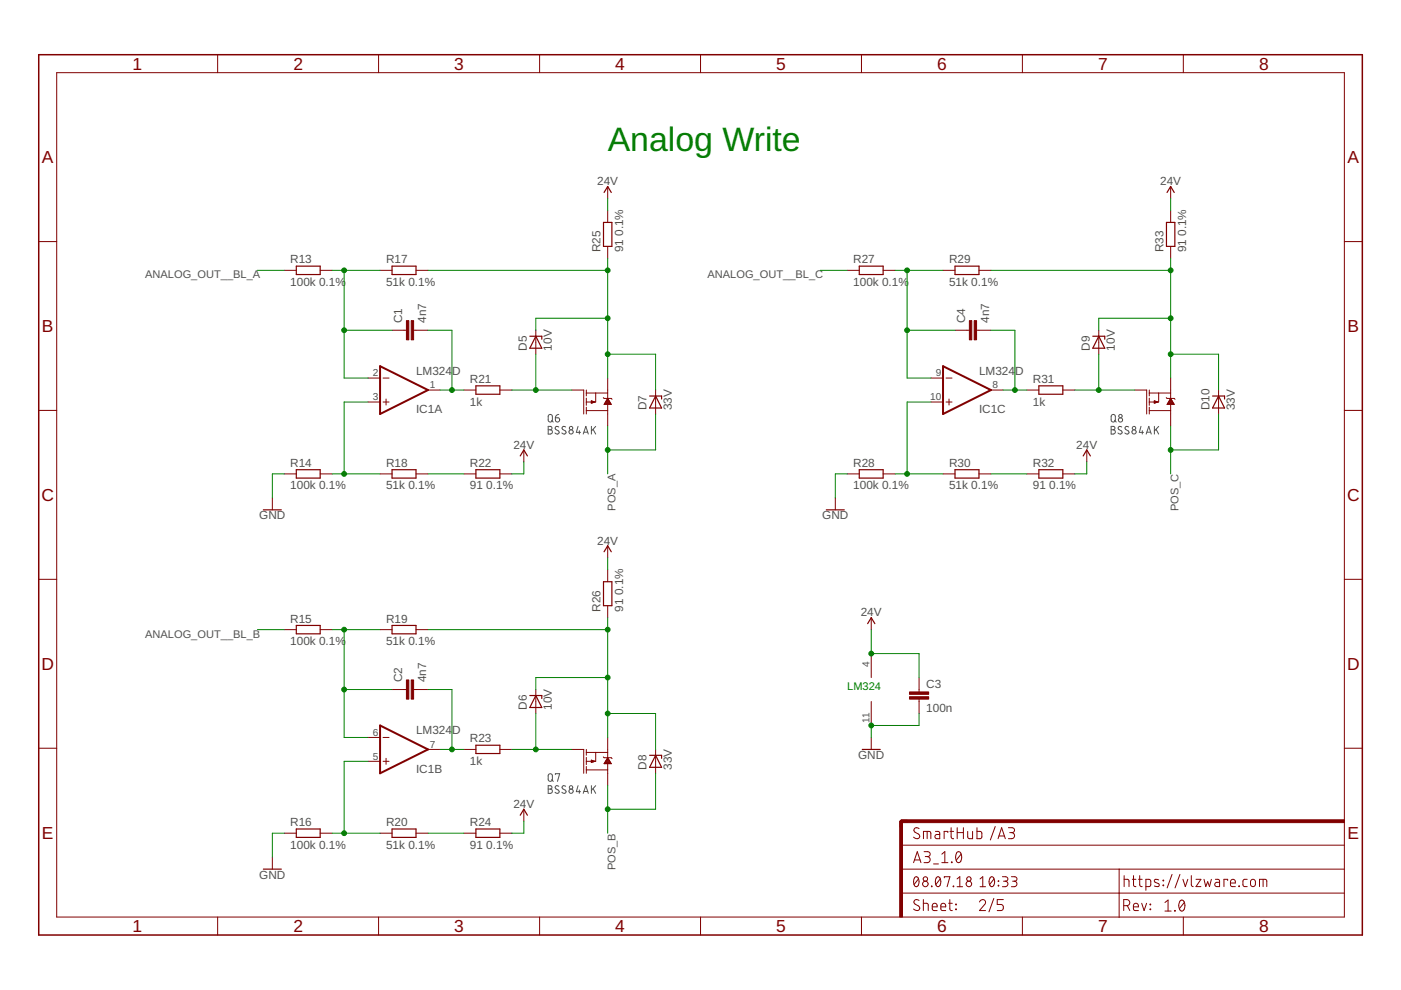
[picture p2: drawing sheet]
<svg xmlns="http://www.w3.org/2000/svg" width="297mm" height="210mm" viewBox="0 0 297 210" stroke-linecap="round" stroke-linejoin="round" font-family="sans-serif">
<g fill="none" stroke="#505050" stroke-width=".21">
<path d="M116.2 90.4h.5a.36 .36 0 0 1 .3 .4 .36 .36 0 0 1-.3 .3 .46 .46 0 0 1 .4 .5 .46 .46 0 0 1-.4 .4h-.5zM116.2 91.1h.5M116.4 88l.3-.1 .3 .1 .1 1a.44 .44 0 0 1-.4 .5 .44 .44 0 0 1-.5-.5zM116.9 89.1l.4 .4M117.8 88.6h.5a.45 .45 0 0 1 .4 .5 .45 .45 0 0 1-.5 .4 .45 .45 0 0 1-.4-.5zM118.5 90.5l-.2-.1a.38 .38 0 0 0-.5 .2 .38 .38 0 0 0 .1 .5l.5 .3a.44 .44 0 0 1-.1 .7 .44 .44 0 0 1-.6-.3M118.5 87.9l-.6 .3-.1 .4M119.9 90.5l-.2-.1a.38 .38 0 0 0-.5 .2 .38 .38 0 0 0 .1 .5l.5 .3a.44 .44 0 0 1 0 .7 .44 .44 0 0 1-.7-.3M122.6 90.4l-.4 1.3h.9M122.8 91.3v.7M123.7 92l.5-1.6 .5 1.6M123.8 91.6h.8"/>
<path d="M125.4 90.4v1.6M125.8 91l.5 1M126.3 90.4l-.9 1M235.6 90.4h.4a.36 .36 0 0 1 .4 .4 .36 .36 0 0 1-.4 .3 .46 .46 0 0 1 .5 .5 .46 .46 0 0 1-.5 .4h-.4zM235.6 91.1h.4M235.7 88l.3-.1 .3 .1 .2 1a.44 .44 0 0 1-.5 .5 .44 .44 0 0 1-.4-.5zM236.3 89.1l.4 .4M237.8 90.5l-.2-.1a.38 .38 0 0 0-.5 .2 .38 .38 0 0 0 .1 .5l.5 .3a.44 .44 0 0 1 0 .7 .44 .44 0 0 1-.7-.3M239.3 90.5l-.2-.1a.38 .38 0 0 0-.5 .2 .38 .38 0 0 0 .1 .5l.5 .3a.44 .44 0 0 1-.1 .7 .44 .44 0 0 1-.6-.3M241.9 90.4l-.3 1.3h.8M242.2 91.3v.7M243 92l.6-1.6 .5 1.6"/>
<path d="M243.2 91.6h.8M244.8 90.4v1.6M245.1 91l.6 1M245.7 90.4l-.9 1M116.2 166.6h.5a.36 .36 0 0 1 .3 .3 .36 .36 0 0 1-.3 .4 .46 .46 0 0 1 .4 .5 .46 .46 0 0 1-.4 .4h-.5zM116.2 167.3h.5M116.4 164.2l.3-.2 .3 .2 .1 1a.44 .44 0 0 1-.4 .5 .44 .44 0 0 1-.5-.5zM116.9 165.3l.4 .4M117.8 164.2v-.2h.9l-.5 1.7M118.5 166.7l-.2-.1a.38 .38 0 0 0-.5 .1 .38 .38 0 0 0 .1 .6l.5 .2a.44 .44 0 0 1-.1 .7 .44 .44 0 0 1-.6-.2M119.9 166.7l-.2-.1a.38 .38 0 0 0-.5 .1 .38 .38 0 0 0 .1 .6l.5 .2a.44 .44 0 0 1 0 .7 .44 .44 0 0 1-.7-.2M122.6 166.6l-.4 1.3h.9"/>
<path d="M122.8 167.5v.7M123.7 168.2l.5-1.6 .5 1.6M123.8 167.8h.8M125.4 166.6v1.6M125.8 167.2l.5 1M126.3 166.6l-.9 1"/>
<circle cx="121.1" cy="90.8" r=".36"/>
<circle cx="121.1" cy="91.6" r=".46"/>
<circle cx="237.6" cy="88.2" r=".36"/>
<circle cx="237.6" cy="89" r=".46"/>
<circle cx="240.4" cy="90.8" r=".36"/>
<circle cx="240.4" cy="91.6" r=".46"/>
<circle cx="121.1" cy="166.9" r=".36"/>
<circle cx="121.1" cy="167.8" r=".46"/>
</g>
<g fill="none" stroke="#800000" stroke-width=".25">
<path d="M62.8 56.4h5.1v1.8h-5.1zM83.1 56.4h5.1v1.8h-5.1zM128 47.2h1.7v5h-1.7zM128.1 40.8l.7-1.3 .8 1.3M182.2 56.4h5v1.8h-5zM202.5 56.4h5.1v1.8h-5.1zM247.3 47.2h1.8v5h-1.8zM247.4 40.8l.8-1.3 .8 1.3M112.3 71.3h2.6v.6M113.6 71.3l1.3 2.5h-2.6zM231.7 71.3h2.5v.6M233 71.3l1.2 2.5h-2.5z"/>
<path d="M62.8 99.6h5.1v1.8h-5.1zM83.1 99.6h5.1v1.8h-5.1zM100.9 81.8h5.1v1.8h-5.1zM100.9 99.6h5.1v1.8h-5.1zM110.3 96.7l.8-1.3 .7 1.3M137.7 84h2.6v.6M139 84l1.3 2.5h-2.6zM182.2 99.6h5v1.8h-5zM202.5 99.6h5.1v1.8h-5.1zM220.3 81.8h5v1.8h-5zM220.3 99.6h5v1.8h-5zM229.7 96.7l.7-1.3 .8 1.3"/>
<path d="M257.1 84h2.5v.6M258.4 84l1.2 2.5h-2.5zM55.8 108.1h3.8M128.1 117l.7-1.3 .8 1.3M175.2 108.1h3.8M62.8 132.6h5.1v1.8h-5.1zM83.1 132.6h5.1v1.8h-5.1zM128 123.3h1.7v5.1h-1.7zM184 132.2l.7-1.2 .8 1.2M100.9 158h5.1v1.8h-5.1zM112.3 147.5h2.6v.6M113.6 147.5l1.3 2.5h-2.6z"/>
<path d="M182.8 158.9h3.8M62.8 175.8h5.1v1.7h-5.1zM83.1 175.8h5.1v1.7h-5.1zM100.9 175.8h5.1v1.7h-5.1zM110.3 172.8l.8-1.2 .7 1.2M137.7 160.1h2.6v.7M139 160.1l1.3 2.6h-2.6zM55.8 184.3h3.8"/>
</g>
<g fill="none" stroke="#800000" stroke-width=".21">
<path d="M12 15.4h273v179h-273zM46.1 11.6v3.8M80.3 11.6v3.8M114.4 11.6v3.8M148.5 11.6v3.8M182.6 11.6v3.8M216.8 11.6v3.8M250.9 11.6v3.8M128.8 39.5v2.6M248.2 39.5v2.6M8.2 51.2h3.8M60.3 57.3h2.5"/>
<path d="M67.9 57.3h2.5M80.6 57.3h2.5M88.2 57.3h2.5M128.8 44.6v2.6M128.8 52.2v2.6M179.6 57.3h2.6M187.2 57.3h2.6M199.9 57.3h2.6M207.6 57.3h2.5M248.2 44.6v2.6M248.2 52.2v2.6M285 51.2h3.8"/>
<path d="M83.1 70h3.1M87.7 70h3M113.6 70v5.1M202.5 70h3M207.1 70h3M233 70v5.1M8.2 87h3.8M78 85.2h2.6M78 80.2h2.6M81.2 85.2h1.3M81.2 80.2h1.3M81.9 84.6v1.3"/>
<path d="M90.7 82.7h2.6M98.4 82.7h2.5M106 82.7h2.5M111.1 95.4v2.5M121.2 82.7h2.6v5.1M124.3 82.7v1.2M124.3 84.4v1.5M124.3 86.3v1.5M124.3 83.3h4.5M124.3 87.1h4.5M125.4 85.4h.2M125.4 85.3h.6"/>
<path d="M125.4 85.2h.5M125.4 85h.2M125.4 85l.7 .2-.7 .3zM126.3 83.3v1.9h-2M127.9 84.3l.2 .2h1.5l.2 .2M128.1 85.7h1.4M128.2 85.5h1.3M128.3 85.4h1.1M128.4 85.3h.9M128.4 85.2h.9M128.5 85h.7M128.6 84.9h.5"/>
<path d="M128.7 84.8h.3M128.7 84.7h.3M128.8 84.6h.1M128.8 80.2v4.3M128.8 85.8v4.5M128.8 84.5l.8 1.2h-1.5zM139 82.7v5.1M197.4 85.2h2.5M197.4 80.2h2.5M200.6 85.2h1.2M200.6 80.2h1.2M201.2 84.6v1.3"/>
<path d="M210.1 82.7h2.5M217.7 82.7h2.6M225.3 82.7h2.6M230.4 95.4v2.5M240.6 82.7h2.5v5.1M243.7 83.3h4.5M243.7 87.1h4.5M243.7 82.7v1.2M243.7 84.4v1.5M243.7 86.3v1.5M244.7 85.4h.3M244.7 85.3h.6"/>
<path d="M244.7 85.2h.6M244.7 85h.2M244.7 85l.8 .2-.8 .3zM245.7 83.3v1.9h-2M247.3 84.3l.1 .2h1.6l.1 .2M247.5 85.7h1.4M247.6 85.5h1.2M247.6 85.4h1.2M247.7 85.3h1M247.8 85.2h.8M247.9 85h.6M247.9 84.9h.6"/>
<path d="M248 84.8h.4M248.1 84.7h.2M248.1 84.6h.1M248.2 84.5l.8 1.2h-1.6zM248.2 80.2v4.3M248.2 85.8v4.5M258.4 82.7v5.1M285 87h3.8M57.7 105.6v2.5M60.3 100.5h2.5M67.9 100.5h2.5M80.6 100.5h2.5"/>
<path d="M88.2 100.5h2.5M98.4 100.5h2.5M106 100.5h2.5M128.8 115.7v2.6M177.1 105.6v2.5M179.6 100.5h2.6M187.2 100.5h2.6M199.9 100.5h2.6M207.6 100.5h2.5M217.7 100.5h2.6M225.3 100.5h2.6M8.2 122.8h3.8"/>
<path d="M60.3 133.5h2.5M67.9 133.5h2.5M80.6 133.5h2.5M88.2 133.5h2.5M128.8 120.8v2.5M128.8 128.4v2.6M184.7 131v2.5M184.7 138.6v5.1M285 122.8h3.8M8.2 158.6h3.8M78 156.4h2.6M81.2 156.4h1.3"/>
<path d="M83.1 146.2h3.1M87.7 146.2h3M90.7 158.9h2.6M98.4 158.9h2.5M106 158.9h2.5M113.6 146.2v5.1M121.2 158.9h2.6v5.1M124.3 158.9v1.2M124.3 159.5h4.5M126.3 159.5v1.9h-2M128.8 156.4v4.2M139 158.9v5.1"/>
<path d="M184.7 148.7v5.1M184.7 156.4v2.5M194.9 143.7v3M194.9 148.2v3.1M285 158.6h3.8M60.3 176.7h2.5M67.9 176.7h2.5M78 161.4h2.6M80.6 176.7h2.5M81.2 161.4h1.3M81.9 160.8v1.3M88.2 176.7h2.5"/>
<path d="M98.4 176.7h2.5M106 176.7h2.5M111.1 171.6v2.5M124.3 160.6v1.5M124.3 162.5v1.5M124.3 163.2h4.5M125.4 161.2l.7 .2-.7 .3zM125.4 161.6h.1M125.4 161.5h.4M125.4 161.3h.3M127.9 160.5l.2 .2h1.5l.2 .1M128.1 161.9h1.5"/>
<path d="M128.2 161.8h1.3M128.2 161.6h1.2M128.3 161.5h1M128.4 161.4h.9M128.5 161.3h.7M128.5 161.2h.6M128.6 161h.5M128.7 160.9h.3M128.8 160.8h.1M128.8 162v4.5M128.8 160.7l.8 1.2h-1.5zM128.8 160.7h.1"/>
<path d="M191.1 179.2h93.9M194.9 175.7a.58 .58 0 0 0-.9-.1 .58 .58 0 0 0 0 .9l.7 .3a.58 .58 0 0 1 .1 .9 .58 .58 0 0 1-.9 0l-.2-.2M195.8 177.8v-1.5l1.5 .1 .1 1.4M196.6 176.3v1.5M198.3 176.3h.7l.2 .2v1.3h-.5a.44 .44 0 0 1-.5-.4 .44 .44 0 0 1 .5-.5h.5M201 176.5v-.2h-.8v1.5M201.4 176.3h.8M201.7 175.5v1.9l.2 .4h.3M202.9 175.5v2.3M202.9 176.5h1.4M204.3 175.5v2.3M205.2 176.3v1.1l.1 .3 .3 .1h.6v-1.5"/>
<path d="M207.1 175.5v2.3h.8l.3-.4-.1-.9-.2-.2h-.8M211 175.2l-1 2.9M211.6 177.8l.8-2.3 .7 2.3M211.8 177.2h1.2M213.8 175.5h.8a.52 .52 0 0 1 .5 .5 .52 .52 0 0 1-.5 .5h-.5M214.5 176.5a.65 .65 0 0 1 .6 .7 .65 .65 0 0 1-.6 .6h-.7M46.1 194.4v3.8M57.7 181.7v2.6M80.3 194.4v3.8M114.4 194.4v3.8M148.5 194.4v3.8M182.6 194.4v3.8"/>
<path d="M191.1 189.4h93.9M191.1 184.3h93.9M193.7 182.9l.8-2.3 .8 2.3M193.9 182.3h1.2M194 186l.1-.1a.87 .87 0 0 1 .7 1.3 .59 .59 0 0 1-.5 .8 .59 .59 0 0 1-.6-.8l.1-.8zM194.7 186.4l-.9 1.1M194.9 190.9a.58 .58 0 0 0-.9-.1 .58 .58 0 0 0 0 .9l.7 .4a.58 .58 0 0 1 .1 .9 .58 .58 0 0 1-.9-.1l-.2-.2M195.8 191.5l.9 .1 .1 1.5M195.8 190.7v2.4M195.9 180.6h.8a.52 .52 0 0 1 .5 .5 .52 .52 0 0 1-.5 .5h-.5M196.6 181.6a.65 .65 0 0 1 .6 .7 .65 .65 0 0 1-.6 .6h-.7M197.5 187.9l.1 .1z"/>
<path d="M197.7 192.3h1a.54 .54 0 0 0-.4-.8 .54 .54 0 0 0-.6 .5l.1 1 .9 .1M197.9 183.2h1.1M198.6 186l.1-.1a.87 .87 0 0 1 .8 1.3 .59 .59 0 0 1-.6 .8 .59 .59 0 0 1-.6-.8l.1-.8zM199.3 186.4l-.9 1.1M199.5 192.3h1a.54 .54 0 0 0-.4-.8 .54 .54 0 0 0-.6 .5l.1 1 .9 .1M199.7 182.9h1.3M199.7 181.1l.6-.5v2.3M200.2 186.1v-.2h1.2l-.6 2.1M201.1 191.5h.8M201.4 190.7v2.1l.5 .3M201.7 182.8l.1 .1zM202.1 187.9l.1 .1z"/>
<path d="M202.6 191.7l.2 .1zM202.6 192.7l.2 .2zM202.9 180.8a.55 .55 0 0 1 .6-.2 .55 .55 0 0 1 .3 .6 1.32 1.32 0 0 1-.6 1.7 1.44 1.44 0 0 1-.3-2.1zM202.9 188h1.2M202.9 186.4l.6-.5v2.1M203.8 181.1l-1.1 1.3M207.7 191.2a.64 .64 0 0 1 .9-.5 .64 .64 0 0 1 .2 1.1l-1.1 1.3h1.3M207.8 188h1.2M207.8 186.4l.6-.5v2.1M210 186l.1-.1a.89 .89 0 0 1 .8 1.3l-.1 .3a.51 .51 0 0 1-.5 .5 .51 .51 0 0 1-.5-.5l-.1-.8zM210.7 190.5l-1 2.8M210.8 186.4l-1 1.1"/>
<path d="M211.6 187.7l.2 .1zM211.6 186.8l.2 .1zM212.5 185.9h.7a.48 .48 0 0 1 .5 .5 .48 .48 0 0 1-.5 .4h-.4M212.7 190.7h-1.3v1.1h.8a.66 .66 0 0 1 .5 .6 .66 .66 0 0 1-.5 .7h-.8M213.1 186.8a.58 .58 0 0 1 .6 .6 .58 .58 0 0 1-.6 .6h-.6M214.4 185.9h.8a.48 .48 0 0 1 .4 .5 .48 .48 0 0 1-.4 .4h-.5M215 186.8a.58 .58 0 0 1 .6 .6 .58 .58 0 0 1-.6 .6h-.6M216.8 194.4v3.8M237.3 184.3v10.2M238.3 192h.6a.65 .65 0 0 0 .6-.6 .65 .65 0 0 0-.6-.7h-.6v2.4M238.3 186.4l1 .1 .1 1.5M238.3 185.7v2.3"/>
<path d="M239 192l.5 1.1M240.1 186.4h.7M240.3 192.3h1.1a.55 .55 0 0 0-.4-.8 .55 .55 0 0 0-.7 .5l.1 1 1 .1M240.3 185.7v2l.5 .3M241.4 186.4h.8M241.6 185.7v1.9l.2 .3 .4 .1M242.1 191.5l.5 1.6 .5-1.6M243 188h.7l.2-.3 .1-.9-.3-.3-.7-.1v2.4M243.8 192.7l.2 .2zM243.8 191.7l.2 .1zM245.7 186.6l-.8-.1-.2 .2 .1 .3 .9 .4v.5l-.3 .1-.6-.1M246.6 187.7l.1 .1z"/>
<path d="M246.6 186.6l.1 .2zM247 191.3l.6-.5v2.4M247 193.2h1.3M248.5 185.4l-1 2.9M249 193l.2 .2zM250.2 185.4l-1.1 2.9M250.2 191a.62 .62 0 0 1 .8 0 .62 .62 0 0 1 .2 .7 .99 .99 0 0 1-.8 1.4 1.62 1.62 0 0 1-.2-2.1zM250.8 186.4l.5 1.6 .5-1.6M250.9 194.4v3.8M251.1 191.3l-1 1.3M252.6 185.7v1.9l.1 .3 .3 .1M253.6 186.4h1l-1 1.6h1"/>
<path d="M255.3 186.4l.4 1.6 .4-1.1 .3 1.1 .4-1.6M257.7 186.4l.6 .1 .3 .2v1.3h-.6a.46 .46 0 0 1-.5-.5 .46 .46 0 0 1 .5-.4h.6M260.3 186.7v-.3h-.8v1.6M260.9 187.2h1a.55 .55 0 0 0-.3-.7 .55 .55 0 0 0-.7 .4l.1 1 .9 .1M262.7 187.9l.1 .1zM264.4 186.4l-.6 .1-.3 .3 .2 1.1 .7 .1M265.3 186.6l.4-.2a.92 .92 0 0 1 .2 1.5l-.3 .1-.4-.4zM267 188v-1.6l1.5 .1 .1 1.5M267.8 186.4v1.6"/>
<circle cx="196.2" cy="186.4" r=".47"/>
<circle cx="196.2" cy="187.4" r=".59"/>
<circle cx="205.4" cy="186.4" r=".47"/>
<circle cx="205.4" cy="187.4" r=".59"/>
</g>
<g fill="#800000" stroke="#800000" stroke-width=".21">
<path d="M192.8 147.7h4.1v.5h-4.1z"/>
<path d="M192.8 146.7h4.1v.5h-4.1z"/>
<path d="M87.2 68h.5v4.1h-.5z"/>
<path d="M86.2 68h.5v4.1h-.5z"/>
<path d="M190.8 174.1h.5v20.3h-.5z"/>
<path d="M191.1 173.8h93.9v.6h-93.9z"/>
<path d="M206.5 68h.6v4.1h-.6z"/>
<path d="M205.5 68h.5v4.1h-.5z"/>
<path d="M87.2 144.2h.5v4h-.5z"/>
<path d="M86.2 144.2h.5v4h-.5z"/>
</g>
<path d="M192.3 174.1h-1.2v1.3" fill="none" stroke="#800000" stroke-width=".61"/>
<path d="M8.2 11.6h280.6v186.6h-280.6z" fill="none" stroke="#800000" stroke-width=".32"/>
<path d="M80.6 77.6l10.1 5.1-10.1 5.1zM199.9 77.6l10.2 5.1-10.2 5.1zM80.6 153.8l10.1 5.1-10.1 5.1z" fill="none" stroke="#800000" stroke-width=".42"/>
<g fill="none" stroke="#008000" stroke-width=".21">
<path d="M54.6 57.3h5.7M70.4 57.3h10.2M73 57.3v22.9h5M90.7 57.3h38.1M128.8 42.1v2.5M128.8 54.8v25.4M173.9 57.3h5.7M189.8 57.3h10.1M192.3 57.3v22.9h5.1M210.1 57.3h38.1M248.2 42.1v2.5M248.2 54.8v25.4"/>
<path d="M73 70h10.1M90.7 70h5.1v12.7M113.6 75.1v7.6M128.8 67.5h-15.2v2.5M128.8 75.1h10.2v7.6M192.3 70h10.2M210.1 70h5.1v12.7M233 75.1v7.6M248.2 67.5h-15.2v2.5M248.2 75.1h10.2v7.6M78 85.2h-5v15.3M93.3 82.7h5.1"/>
<path d="M108.5 82.7h12.7M111.1 97.9v2.6h-2.6M128.8 90.3v10.2M139 87.8v7.6h-10.2M197.4 85.2h-5.1v15.3M212.6 82.7h5.1M227.9 82.7h12.7M230.4 97.9v2.6h-2.5M248.2 90.3v10.2M258.4 87.8v7.6h-10.2M60.3 100.5h-2.6v5.1M70.4 100.5h10.2"/>
<path d="M90.7 100.5h7.7M128.8 118.3v2.5M179.6 100.5h-2.5v5.1M189.8 100.5h10.1M210.1 100.5h7.6M54.6 133.5h5.7M70.4 133.5h10.2M73 133.5v22.9h5M90.7 133.5h38.1M128.8 131v25.4M184.7 133.5v5.1h10.2v5.1M73 146.2h10.1"/>
<path d="M90.7 146.2h5.1v12.7M93.3 158.9h5.1M108.5 158.9h12.7M113.6 151.3v7.6M128.8 143.7h-15.2v2.5M128.8 151.3h10.2v7.6M194.9 151.3v2.5h-10.2v2.6M60.3 176.7h-2.6v5M70.4 176.7h10.2M78 161.4h-5v15.3M90.7 176.7h7.7M111.1 174.1v2.6h-2.6"/>
<path d="M128.8 166.5v10.2M139 164v7.6h-10.2"/>
</g>
<g fill="#008000" stroke="#008000" stroke-width=".21">
<circle cx="184.7" cy="153.8" r=".51"/>
<circle cx="73" cy="57.3" r=".51"/>
<circle cx="73" cy="70" r=".51"/>
<circle cx="128.8" cy="57.3" r=".51"/>
<circle cx="128.8" cy="67.5" r=".51"/>
<circle cx="128.8" cy="75.1" r=".51"/>
<circle cx="113.6" cy="82.7" r=".51"/>
<circle cx="95.8" cy="82.7" r=".51"/>
<circle cx="73" cy="100.5" r=".51"/>
<circle cx="184.7" cy="138.6" r=".51"/>
<circle cx="192.3" cy="57.3" r=".51"/>
<circle cx="192.3" cy="70" r=".51"/>
<circle cx="248.2" cy="57.3" r=".51"/>
<circle cx="248.2" cy="67.5" r=".51"/>
<circle cx="248.2" cy="75.1" r=".51"/>
<circle cx="233" cy="82.7" r=".51"/>
<circle cx="215.2" cy="82.7" r=".51"/>
<circle cx="192.3" cy="100.5" r=".51"/>
<circle cx="73" cy="133.5" r=".51"/>
<circle cx="73" cy="146.2" r=".51"/>
<circle cx="128.8" cy="133.5" r=".51"/>
<circle cx="128.8" cy="143.7" r=".51"/>
<circle cx="128.8" cy="151.3" r=".51"/>
<circle cx="113.6" cy="158.9" r=".51"/>
<circle cx="95.8" cy="158.9" r=".51"/>
<circle cx="73" cy="176.7" r=".51"/>
<circle cx="128.8" cy="95.4" r=".51"/>
<circle cx="128.8" cy="171.6" r=".51"/>
<circle cx="248.2" cy="95.4" r=".51"/>
</g>
<text font-size="7.2" fill="#008000" x="128.8" y="31.9">Analog Write</text>
<g font-size="3.7" fill="#800000">
<text x="28.1" y="14.8">1</text>
<text x="62.2" y="14.8">2</text>
<text x="96.3" y="14.8">3</text>
<text x="130.4" y="14.8">4</text>
<text x="164.6" y="14.8">5</text>
<text x="198.7" y="14.8">6</text>
<text x="232.8" y="14.8">7</text>
<text x="266.9" y="14.8">8</text>
<text x="8.9" y="34.6">A</text>
<text x="285.7" y="34.6">A</text>
<text x="8.9" y="70.4">B</text>
<text x="285.7" y="70.4">B</text>
<text x="8.8" y="106.2">C</text>
<text x="285.6" y="106.2">C</text>
<text x="8.8" y="142">D</text>
<text x="285.6" y="142">D</text>
<text x="8.9" y="177.8">E</text>
<text x="285.7" y="177.8">E</text>
<text x="28.1" y="197.6">1</text>
<text x="62.2" y="197.6">2</text>
<text x="96.3" y="197.6">3</text>
<text x="130.4" y="197.6">4</text>
<text x="164.6" y="197.6">5</text>
<text x="198.7" y="197.6">6</text>
<text x="232.8" y="197.6">7</text>
<text x="266.9" y="197.6">8</text>
</g>
<g font-size="2.5" fill="#505050">
<text x="126.6" y="39.3">24V</text>
<text x="246" y="39.3">24V</text>
<text x="127.3" y="53.5" transform="rotate(-90 127.3 53.5)">R25</text>
<text x="132.1" y="53.5" transform="rotate(-90 132.1 53.5)">91</text>
<text x="132.1" y="50" transform="rotate(-90 132.1 50)">0.1%</text>
<text x="246.7" y="53.5" transform="rotate(-90 246.7 53.5)">R33</text>
<text x="251.5" y="53.5" transform="rotate(-90 251.5 53.5)">91</text>
<text x="251.5" y="50" transform="rotate(-90 251.5 50)">0.1%</text>
<text x="61.5" y="55.8">R13</text>
<text x="81.9" y="55.8">R17</text>
<text x="180.9" y="55.8">R27</text>
<text x="201.2" y="55.8">R29</text>
<text x="61.5" y="60.6">100k 0.1%</text>
<text x="81.9" y="60.6">51k 0.1%</text>
<text x="180.9" y="60.6">100k 0.1%</text>
<text x="201.2" y="60.6">51k 0.1%</text>
<text x="85.3" y="68.5" transform="rotate(-90 85.3 68.5)">C1</text>
<text x="90.4" y="68.5" transform="rotate(-90 90.4 68.5)">4n7</text>
<text x="204.6" y="68.5" transform="rotate(-90 204.6 68.5)">C4</text>
<text x="209.7" y="68.5" transform="rotate(-90 209.7 68.5)">4n7</text>
<text x="111.7" y="74.3" transform="rotate(-90 111.7 74.3)">D5</text>
<text x="117" y="74.3" transform="rotate(-90 117 74.3)">10V</text>
<text x="231.1" y="74.3" transform="rotate(-90 231.1 74.3)">D9</text>
<text x="236.4" y="74.3" transform="rotate(-90 236.4 74.3)">10V</text>
<text x="88.2" y="79.4">LM324</text>
<text x="95.8" y="79.4">D</text>
<text x="99.6" y="81.2">R21</text>
<text x="207.6" y="79.4">LM324</text>
<text x="215.2" y="79.4">D</text>
<text x="219" y="81.2">R31</text>
<text x="88.2" y="87.7">IC1A</text>
<text x="99.6" y="86">1k</text>
<text x="137.1" y="87" transform="rotate(-90 137.1 87)">D7</text>
<text x="142.4" y="87" transform="rotate(-90 142.4 87)">33V</text>
<text x="207.6" y="87.7">IC1C</text>
<text x="219" y="86">1k</text>
<text x="256.5" y="87" transform="rotate(-90 256.5 87)">D10</text>
<text x="261.8" y="87" transform="rotate(-90 261.8 87)">33V</text>
<text x="108.8" y="95.2">24V</text>
<text x="228.2" y="95.2">24V</text>
<text x="61.5" y="99">R14</text>
<text x="81.9" y="99">R18</text>
<text x="99.6" y="99">R22</text>
<text x="180.9" y="99">R28</text>
<text x="201.2" y="99">R30</text>
<text x="219" y="99">R32</text>
<text x="61.5" y="103.8">100k 0.1%</text>
<text x="81.9" y="103.8">51k 0.1%</text>
<text x="99.6" y="103.8">91</text>
<text x="103.1" y="103.8">0.1%</text>
<text x="180.9" y="103.8">100k 0.1%</text>
<text x="201.2" y="103.8">51k 0.1%</text>
<text x="219" y="103.8">91</text>
<text x="222.5" y="103.8">0.1%</text>
<text x="55" y="110.1">GND</text>
<text x="174.3" y="110.1">GND</text>
<text x="126.6" y="115.5">24V</text>
<text x="61.5" y="132">R15</text>
<text x="81.9" y="132">R19</text>
<text x="127.3" y="129.7" transform="rotate(-90 127.3 129.7)">R26</text>
<text x="132.1" y="129.7" transform="rotate(-90 132.1 129.7)">91</text>
<text x="132.1" y="126.2" transform="rotate(-90 132.1 126.2)">0.1%</text>
<text x="182.5" y="130.7">24V</text>
<text x="61.5" y="136.8">100k 0.1%</text>
<text x="81.9" y="136.8">51k 0.1%</text>
<text x="85.3" y="144.7" transform="rotate(-90 85.3 144.7)">C2</text>
<text x="90.4" y="144.7" transform="rotate(-90 90.4 144.7)">4n7</text>
<text x="196.4" y="145.8">C3</text>
<text x="88.2" y="155.6">LM324</text>
<text x="95.8" y="155.6">D</text>
<text x="111.7" y="150.5" transform="rotate(-90 111.7 150.5)">D6</text>
<text x="117" y="150.5" transform="rotate(-90 117 150.5)">10V</text>
<text x="196.4" y="150.9">100n</text>
<text x="99.6" y="157.4">R23</text>
<text x="181.9" y="160.9">GND</text>
<text x="88.2" y="163.8">IC1B</text>
<text x="99.6" y="162.2">1k</text>
<text x="137.1" y="163.2" transform="rotate(-90 137.1 163.2)">D8</text>
<text x="142.4" y="163.2" transform="rotate(-90 142.4 163.2)">33V</text>
<text x="108.8" y="171.3">24V</text>
<text x="61.5" y="180">100k 0.1%</text>
<text x="61.5" y="175.2">R16</text>
<text x="81.9" y="180">51k 0.1%</text>
<text x="81.9" y="175.2">R20</text>
<text x="99.6" y="180">91</text>
<text x="99.6" y="175.2">R24</text>
<text x="103.1" y="180">0.1%</text>
<text x="55" y="186.3">GND</text>
</g>
<g font-size="2.3" fill="#505050">
<text x="30.8" y="59">ANALOG_OUT__BL_A</text>
<text x="150" y="59">ANALOG_OUT__BL_C</text>
<text x="130.5" y="108.3" transform="rotate(-90 130.5 108.3)">POS_A</text>
<text x="249.9" y="108.4" transform="rotate(-90 249.9 108.4)">POS_C</text>
<text x="30.8" y="135.2">ANALOG_OUT__BL_B</text>
<text x="130.5" y="184.5" transform="rotate(-90 130.5 184.5)">POS_B</text>
</g>
<text font-size="2.3" fill="#008000" x="179.6" y="146.2">LM324</text>
<g font-size="2.1" fill="#505050">
<text x="79" y="79.8">2</text>
<text x="91.1" y="82.4">1</text>
<text x="198.4" y="79.8">9</text>
<text x="210.5" y="82.4">8</text>
<text x="79" y="84.9">3</text>
<text x="197.2" y="84.9">10</text>
<text x="184.4" y="141.3" transform="rotate(-90 184.4 141.3)">4</text>
<text x="79" y="156">6</text>
<text x="184.4" y="153.3" transform="rotate(-90 184.4 153.3)">11</text>
<text x="79" y="161.1">5</text>
<text x="91.1" y="158.5">7</text>
</g>
</svg>
